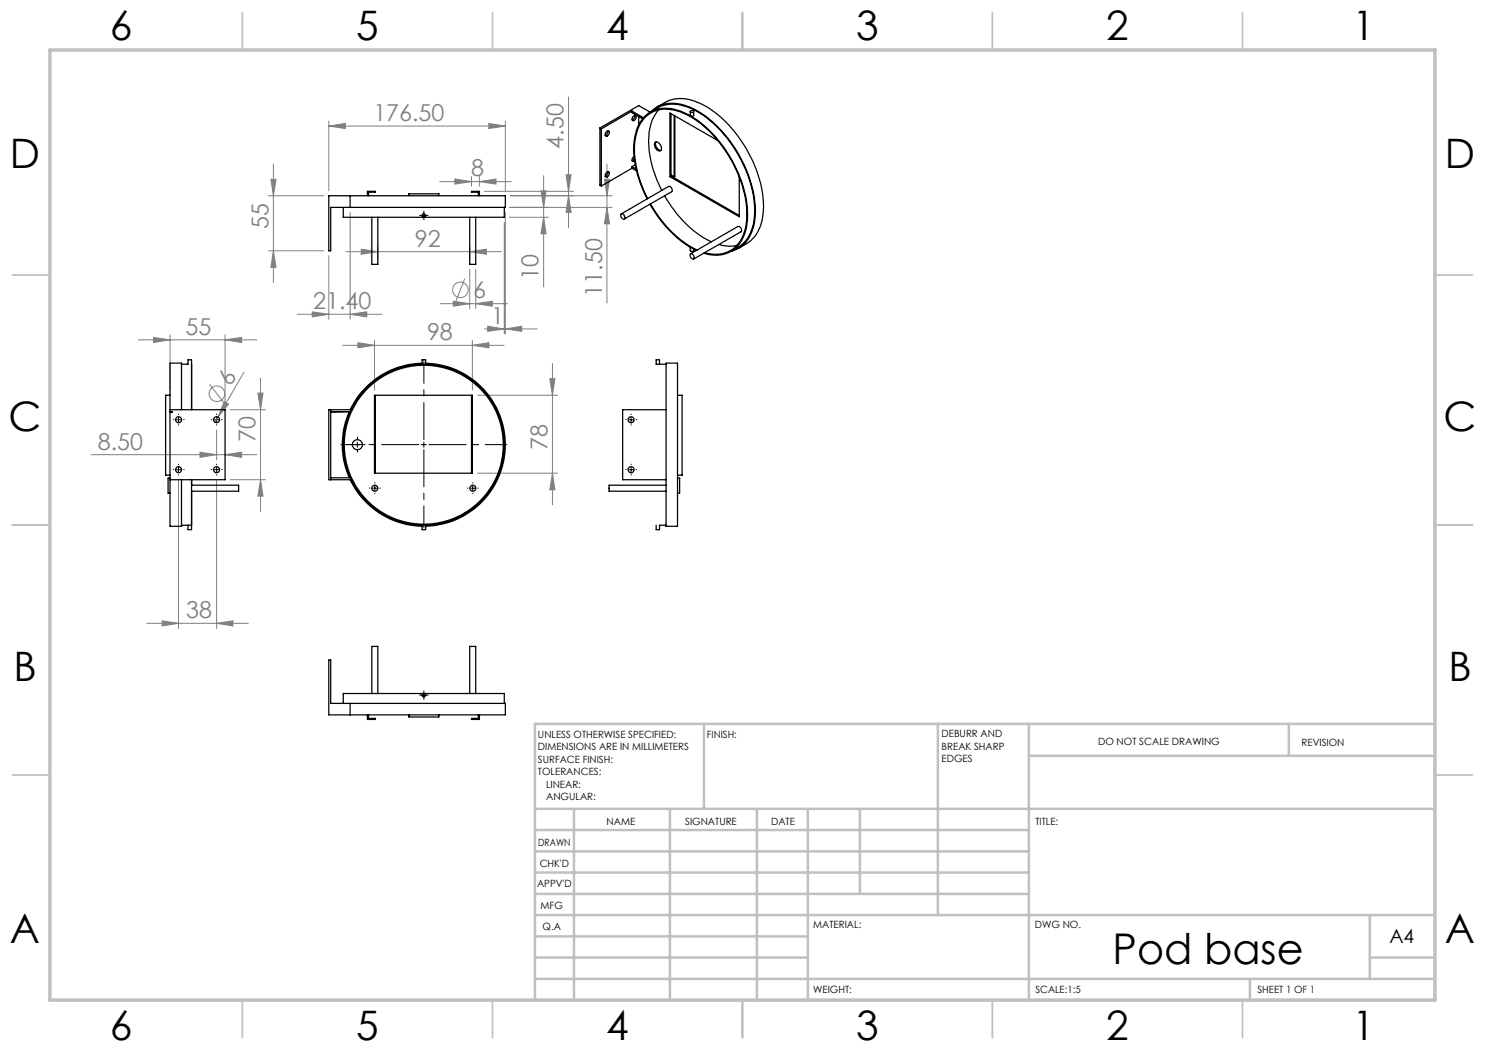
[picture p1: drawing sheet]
<svg xmlns="http://www.w3.org/2000/svg" width="297mm" height="210mm" viewBox="0 0 297 210" stroke-linecap="round" stroke-linejoin="round" font-family="sans-serif">
<g fill="none" stroke="#808080" stroke-width=".2">
<path d="M113.7 19.4v26.1M53.7 39.1h11.1M54.2 35.9h1l-.5 3.2zM54.7 32.8v23.7M65.8 25.2l3.3-.5v1zM65.8 24.2v14M65.8 25.2h35.3M87.9 36.3h14.3M91 35.8l3.3 .5-3.3 .5zM94.3 35.3v1.9M95.9 36.3l3.3-.5v1zM95.9 35.3v1.9"/>
<path d="M96.9 38.3h17.8M97.8 24.7l3.3 .5-3.3 .5zM101.1 24.2v14M108.2 38.2h1l-.5 3.3zM108.7 35.1v22.3M113.2 35h1l-.5 3.3zM113.7 39.1l.5 3.4h-1zM120.9 35.9h1l-.5 3.2zM121.4 32.8v27.8M122.4 39.1h-20.3M53.7 50.2h11.1M54.7 50.2l.5 3.3h-1z"/>
<path d="M65.8 51.1v12.7M69.2 50.3h31.1M70 42.5v21.3M72.2 49.8l3.4 .5-3.4 .6zM75.6 49.3v2.5M93 55.7l-1.8 4.5M93.9 50.3l3.4-.5v1.1zM93.9 49.3v2.5M93.9 53.9v7.8M95.1 53.9v7.8M100.9 44.5v22.3M101.1 42.5v24.3"/>
<path d="M101.8 43.5h7.9M101.8 41.5h20.6M108.7 43.5l.5 3.3h-1zM121.4 41.5l.5 3.3h-1zM27.7 68h23.7M30.7 67.5l3.3 .5-3.3 .5zM34 67v11M41.9 76.9l3 3.7M45 68l3.3-.5v1zM45 67v14M48.8 74.4l-5.2 9M51.6 78.6h1l-.5 3.3z"/>
<path d="M52.1 75.6v26.7M59.4 62.9h17M62.4 62.4l3.4 .5-3.4 .5zM68.5 69.1h32.3M70 62.9l3.3-.5v1zM71.6 68.5l3.3 .6-3.3 .5zM74.9 68v10M88.1 60.7h13.4M90.7 60.2l3.2 .5-3.2 .5zM94.5 69.1l3.3-.6v1.1zM94.5 68v10M95.1 60.7l3.4-.5v1z"/>
<path d="M95.5 79h16M96.9 65.8h10.5M97.5 65.3l3.4 .5-3.4 .5zM101.1 65.8l3.3-.5v1zM110 75.7h1l-.5 3.3zM110.5 72.7v28.3M18.2 90.9h33.2M35.7 96.1v29.6M40 90.4l3.3 .5-3.3 .6zM43.3 86v6M43.3 96.1v29.6M43.6 83.4l-.6 1"/>
<path d="M44.8 80.3l.9 .5-2.1 2.6zM45 90.9l3.3-.5v1.1zM46 81.9h7.1M46 95.9h7.1M52.1 95.9l.5 3.3h-1zM95.5 94.6h16M110.5 94.6l.5 3.4h-1zM29.4 124.7h20.3M32.4 124.2l3.3 .5-3.3 .5zM43.3 124.7l3.3-.5v1z"/>
<circle cx="92.1" cy="58" r="1.56"/>
<circle cx="43.4" cy="78.7" r="1.55"/>
</g>
<g fill="none" stroke="#000" stroke-width=".2" stroke-dasharray="15.2 1.3 1.3 1.3">
<path d="M84.3 43.1h-.4M84.8 42.6v-.4M84.8 43.6v.3M85.3 43.1h.3M34.7 93.9h-.1M34.7 83.9h-.1M35.7 92.9v-.1M35.7 94.9v.1M35.7 82.9v-.1M35.7 84.9v.1M36.7 93.9h.1M36.7 83.9h.1"/>
<path d="M42.3 83.9h-.1M42.3 93.9h-.1M43.3 82.9v-.1M43.3 84.9v.1M43.3 92.9v-.1M43.3 94.9v.1M44.3 83.9h.1M44.3 93.9h.1M70.5 88.9h-.5M71.5 87.9v-.5M71.5 89.9v.5M72.5 88.9h.5"/>
<path d="M74 97.6h-.1M75 96.6v-.1M75 98.6v.1M76 97.6h.1M93.6 97.6h-.1M94.6 96.6v-.1M94.6 98.6v.1M95.6 97.6h.1M125.2 83.9h-.1M125.2 93.9h-.1M126.2 82.9v-.1M126.2 84.9v.1"/>
<path d="M126.2 92.9v-.1M126.2 94.9v.1M127.2 83.9h.1M127.2 93.9h.1M84.3 139h-.4M84.8 138.5v-.3M84.8 139.5v.4M85.3 139h.3"/>
</g>
<path d="M83.8 88.9h-15.6M84.8 87.9v-15.6M84.8 89.9v15.6M85.8 88.9h15.6" fill="none" stroke="#000" stroke-width=".2" stroke-dasharray="15.2 1.3 1.3 1.3" stroke-dashoffset="7.8"/>
<g fill="none" stroke="#000" stroke-width=".2">
<path d="M84.2 43.1h1.1M84.8 42.6v1M35.2 84h1M35.2 93.9h1M35.7 83.5v.9M35.7 93.4v1M42.8 84h1M42.8 93.9h1M43.3 83.5v.9M43.3 93.4v1M71 88.9h1M71.5 88.4v1.1"/>
<path d="M74.5 97.6h1M75 97.1v1M84.2 88.9h1.1M84.8 88.4v1.1M94.1 97.6h1M94.5 97.1v1M125.7 84h1M125.7 93.9h1M126.2 83.5v.9M126.2 93.4v1M84.2 139.1h1.1M84.8 138.5v1.1"/>
</g>
<g fill="none" stroke="#c0c0c0" stroke-width=".35">
<path d="M48.5 2.5v7.5M98.5 2.5v7.5M148.5 2.5v7.5M198.5 2.5v7.5M248.5 2.5v7.5M2.5 55h7.5M287 55h7.5M2.5 105h7.5M287 105h7.5M2.5 155h7.5M287 155h7.5M48.5 200v7.5"/>
<path d="M98.5 200v7.5M148.5 200v7.5M198.5 200v7.5M248.5 200v7.5"/>
</g>
<g fill="none" stroke="#c0c0c0" stroke-width=".5">
<path d="M140.8 144.8v17M187.6 144.8v38.2M205.8 144.8v55.2M205.8 151.2h81.2M257.8 144.8v6.4M287 144.8h-180v55.2M107 161.8h180M107 178.8h98.8M107 174.5h98.8M107 170.3h98.8M107 166h98.8M114.8 161.8v38.2"/>
<path d="M134 161.8v38.2M151.4 161.8v38.2M161.6 161.8v38.2M172 161.8v17M107 195.8h180M107 191.5h54.6M107 187.3h54.6M107 183h180M250 195.8v4.2M274 191.5h13M274 183v12.8"/>
</g>
<path d="M10 10h277v190h-277z" fill="none" stroke="#c0c0c0" stroke-width=".7"/>
<g fill="#808080">
<path d="M44.8 80.3l.9 .5-2.1 2.6z"/>
<path d="M97.8 24.7l3.3 .5-3.3 .5zM65.8 25.2l3.3-.5v1z"/>
<path d="M70 62.9l3.3-.5v1zM62.4 62.4l3.4 .5-3.4 .5z"/>
<path d="M43.3 124.7l3.3-.5v1zM32.4 124.2l3.3 .5-3.3 .5zM45 68l3.3-.5v1zM30.7 67.5l3.3 .5-3.3 .5zM101.1 65.8l3.3-.5v1zM97.5 65.3l3.4 .5-3.4 .5zM95.1 60.7l3.4-.5v1zM90.7 60.2l3.2 .5-3.2 .5z"/>
<path d="M40 90.4l3.3 .5-3.3 .6zM45 90.9l3.3-.5v1.1zM91 35.8l3.3 .5-3.3 .5zM95.9 36.3l3.3-.5v1zM72.2 49.8l3.4 .5-3.4 .6zM93.9 50.3l3.4-.5v1.1z"/>
<path d="M94.5 69.1l3.3-.6v1.1zM71.6 68.5l3.3 .6-3.3 .5z"/>
<path d="M54.7 50.2l.5 3.3h-1zM54.2 35.9h1l-.5 3.2z"/>
<path d="M108.7 43.5l.5 3.3h-1zM108.2 38.2h1l-.5 3.3zM121.4 41.5l.5 3.3h-1zM120.9 35.9h1l-.5 3.2z"/>
<path d="M110.5 94.6l.5 3.4h-1zM110 75.7h1l-.5 3.3z"/>
<path d="M51.6 78.6h1l-.5 3.3zM52.1 95.9l.5 3.3h-1zM113.2 35h1l-.5 3.3zM113.7 39.1l.5 3.4h-1z"/>
</g>
<g fill="none" stroke="#000" stroke-width=".25">
<path d="M70 39.1h31.1v2.4h-31.1M70 39.1h-4.2v11.1h.3v-8.7h3.9M70 39.1v2.4M73.5 39.1v-.8h1.6v.1h-1.4v.7M81.8 39.1v-.3h6v.3M95.7 39.1v-.7h-1.4v-.1h1.6v.8M120 25.6l.3 .2M120 25.6v11.4l.3 .2M120.3 25.8v11.4M121.3 26.3a.35 .35 0 0 1 .5-.1 .35 .35 0 0 1 0 .6 .47 .47 0 0 1-.3 .4 .47 .47 0 0 1-.5-.1zM121.3 34.5a.34 .34 0 0 1 .5-.1 .34 .34 0 0 1 0 .5 .4 .4 0 0 1-.3 .5 .4 .4 0 0 1-.5-.4zM121.6 26.2l-.2 .6-.4 .3"/>
<path d="M121.6 34.4l-.2 .6-.4 .3M126.4 33.3l.8 .5M126.4 22.2v.3l2.1 1.3M126.4 33.3v.3M126.4 22.2l2.3 1.4M126.4 33.6l.9 .6M126.4 22.2l-6.1 3.6M126.4 33.6l-6.1 3.6M126.6 23.3a.39 .39 0 0 1 .6-.2 .39 .39 0 0 1-.1 .7 .38 .38 0 0 1-.5 .3 .38 .38 0 0 1-.1-.6zM126.8 31.3a.52 .52 0 0 0-.4 .5 .52 .52 0 0 0 .3 .5l.2-.1M126.9 31.7l-.5 .5M127 23.1a.9 .9 0 0 1-.6 .9"/>
<path d="M127.1 32.9l-.7 .4M127.7 23.3v1.7M129.4 39.8a19.9 19.9 0 0 1-2.3-12.9 6.2 6.2 0 0 1 8.6-4.8 21.3 21.3 0 0 1 11.1 10.8 19.8 19.8 0 0 1 2.4 12.9 6.1 6.1 0 0 1-6.1 5.2l-2.4-.3M129.5 39.7a19.6 19.6 0 0 1-2.3-12.7 6 6 0 0 1 8.1-4.9 18.7 18.7 0 0 1 9.9 8.2 22.3 22.3 0 0 1 4.1 14.3 6.5 6.5 0 0 1-4.9 6.2 7.9 7.9 0 0 1-3.5-.3M130 22.4l-2.3-1.3-7.7 4.5M130.1 22.4l1.4-.8a7.5 7.5 0 0 1 7.2 .4 23.6 23.6 0 0 1 10.5 12.1 17.8 17.8 0 0 1 1.1 11.9 6.2 6.2 0 0 1-2.7 3.5l-1.4 .8M130.2 22.3a6.6 6.6 0 0 1 7.6-.9 23 23 0 0 1 10.9 11.4 19.1 19.1 0 0 1 1.9 12.8 6.1 6.1 0 0 1-4.3 4.6M131 28.5a1.11 1.11 0 0 1 1.1 .5 1.11 1.11 0 0 1 0 1.2 1.18 1.18 0 0 1-1.1-1.7zM131.2 28.4a1.28 1.28 0 0 0 1 1.7M131.4 21.4l1.6-.9a7.7 7.7 0 0 1 7.5 .4 25.2 25.2 0 0 1 11.4 15 14.2 14.2 0 0 1-.4 10.6l-.5 .8-1 1-2.3 1.4M131.7 22a10.4 10.4 0 0 0-1.9 8.1 23.8 23.8 0 0 0 2.6 8M132.9 39.1a22 22 0 0 0 9.4 9.3"/>
<path d="M134 35.3l13.8 8v-7.9M134.2 35.2l-.2 .1M134.2 35.2l13.6 7.9M134.2 22.7v12.5M134.2 35l.6 .3M134.8 23.1v12.2M135 23.2v12.1h-.2M138 22.3l.1 .8a.41 .41 0 0 0 .6 0v-.8M138.1 22.2a.31 .31 0 0 1 .4-.1 .31 .31 0 0 1 .1 .4 .3 .3 0 0 1-.4 0 .3 .3 0 0 1-.1-.3zM143.6 28.1l-9.6-5.5v12.7M68.7 41.5v2h32.2v-2M74.4 43.5v9.4h1.2v-9.4"/>
<path d="M93.9 43.5v9.4h1.2v-9.4M124.2 42.8a.64 .64 0 0 1 .7 .3 .64 .64 0 0 1-.1 .7 .76 .76 0 0 1-.6-1zM124.2 42.8l9.5-5.5a.72 .72 0 0 1 .6 1l-9.5 5.5M130 40.8a22.5 22.5 0 0 0 9.3 9.3M130.1 40.8a21.8 21.8 0 0 0 9.4 9.2M138 49.5v.6a.42 .42 0 0 0 .7 0v-.3M138.1 50.8a.62 .62 0 0 1 .6 .3 .62 .62 0 0 1-.1 .7 .75 .75 0 0 1-.5-1zM138.1 50.8l9.5-5.5a.72 .72 0 0 1 .6 1l-9.5 5.5M143.8 48.9a6.9 6.9 0 0 0 3.6 .2M34 79h-.9v16h.9M36.3 72.8h1.3v-.8h.7v.8M38.3 72.8v9.1z"/>
<path d="M74.9 79h19.6v15.6h-19.6zM75.1 79v15.6M84.4 72.8v-.8h.7v.8M84.4 72.7a16.3 16.3 0 0 0-14.4 9.2h-4.2v14h4.2a16.3 16.3 0 0 0 14.4 9.3M85.1 72.7a16.3 16.3 0 0 1 16 16.2 16.3 16.3 0 0 1-16 16.3M94.3 79v15.6M131.2 72h.7v.8h-.7zM131.9 72.8h1.3M133.2 72.6h2.3v32.7h-2.3zM135.5 79h.9v16h-.9M34 82.3h.1M34 81.9v-9.3h2.3v9.3"/>
<path d="M34 95.9v9.4h2.3v-9.4M34 95.6h-.4v3h.4M34 81.9h11v14h-11M34 82.3h.4l-.4 .1M34 81.9v14M38.3 95.9v1.1h9.4v1.2h-9.4v6.8zM66.1 81.9v14M66.1 82.3h3.8M69.9 82.3a16.6 16.6 0 0 0 0 13.3h-3.8M69.9 82.3l-3.8 .1M133.2 97h-11.4v1.2h11.4M133.2 81.9h-8.7v14h8.7"/>
<path d="M135.5 95.6h.4v3h-.4M36.3 105h1.3M37.6 105h.7v.9h-.7zM84.4 105v.9h.7v-.9M131.2 105v.9h.7v-.9h1.3M74.4 138.7v-9.4h1.2v9.4M93.9 138.7v-9.4h1.2v9.4M68.7 140.7v-2h32.2v2M70 140.7h31.1v2.3h-31.1M70 140.7h-3.9v-8.7h-.3v11h4.2M70 140.7v2.3M73.5 143v.9h1.6v-.2h-1.4v-.7"/>
<path d="M81.8 143v.4h6v-.4M95.7 143v.7h-1.4v.2h1.6v-.9"/>
<circle cx="84.8" cy="43.1" r=".36"/>
<circle cx="35.7" cy="83.9" r=".6"/>
<circle cx="35.7" cy="93.9" r=".59"/>
<circle cx="43.3" cy="83.9" r=".61"/>
<circle cx="43.3" cy="93.9" r=".6"/>
<circle cx="71.5" cy="88.9" r="1"/>
<circle cx="75" cy="97.7" r=".6"/>
<circle cx="84.8" cy="88.9" r="15.9"/>
<circle cx="84.8" cy="88.9" r="16.1"/>
<circle cx="94.6" cy="97.6" r=".59"/>
<circle cx="126.2" cy="83.9" r=".61"/>
<circle cx="126.2" cy="93.9" r=".61"/>
<circle cx="84.8" cy="139.1" r=".35"/>
</g>
<text font-size="8.5" x="222.5" y="192.7">Pod base</text>
<g font-size="8.1">
<text x="22" y="8">6</text>
<text x="71.2" y="8">5</text>
<text x="121.2" y="8">4</text>
<text x="171.3" y="8">3</text>
<text x="221.3" y="8">2</text>
<text x="270.5" y="8">1</text>
<text x="2" y="33.6">D</text>
<text x="289" y="33.6">D</text>
<text x="1.7" y="86.1">C</text>
<text x="288.7" y="86.1">C</text>
<text x="2.7" y="136.1">B</text>
<text x="289.7" y="136.1">B</text>
<text x="2" y="188.6">A</text>
<text x="289" y="188.6">A</text>
<text x="22" y="208">6</text>
<text x="71.2" y="208">5</text>
<text x="121.2" y="208">4</text>
<text x="171.3" y="208">3</text>
<text x="221.3" y="208">2</text>
<text x="270.5" y="208">1</text>
</g>
<g font-size="4.7" fill="#808080">
<text x="74.7" y="24.2">176.50</text>
<text x="112.7" y="29.7" transform="rotate(-90 112.7 29.7)">4.50</text>
<text x="94.2" y="35.3">8</text>
<text x="53.7" y="45.7" transform="rotate(-90 53.7 45.7)">55</text>
<text x="82.9" y="49.3">92</text>
<text x="94.7" y="59.7">6</text>
<text x="107.7" y="56.1" transform="rotate(-90 107.7 56.1)">10</text>
<text x="120.4" y="59.3" transform="rotate(-90 120.4 59.3)">11.50</text>
<text x="62.7" y="61.8">21.40</text>
<text x="98.2" y="64.7">1</text>
<text x="37.1" y="66.9">55</text>
<text x="85.4" y="68">98</text>
<text x="46.2" y="77.4" transform="rotate(-60 46.2 77.4)">6</text>
<text x="19.6" y="89.9">8.50</text>
<text x="51.1" y="88.5" transform="rotate(-90 51.1 88.5)">70</text>
<text x="109.5" y="90.1" transform="rotate(-90 109.5 90.1)">78</text>
<text x="37.2" y="123.6">38</text>
</g>
<text font-size="3.9" x="277.9" y="188.5">A4</text>
<g font-size="2">
<text x="107.6" y="147.6">UNLESS OTHERWISE SPECIFIED:</text>
<text x="141.4" y="147.6">FINISH:</text>
<text x="188.3" y="147.5">DEBURR AND</text>
<text x="188.3" y="150">BREAK SHARP</text>
<text x="219.6" y="149">DO NOT SCALE DRAWING</text>
<text x="260.3" y="149.2">REVISION</text>
<text x="107.6" y="150.1">DIMENSIONS ARE IN MILLIMETERS</text>
<text x="107.6" y="152.6">SURFACE FINISH:</text>
<text x="107.6" y="155.1">TOLERANCES:</text>
<text x="188.3" y="152.5">EDGES</text>
<text x="109.2" y="157.6">LINEAR:</text>
<text x="109.2" y="160.1">ANGULAR:</text>
<text x="121.3" y="165">NAME</text>
<text x="137" y="164.9">SIGNATURE</text>
<text x="154.2" y="164.9">DATE</text>
<text x="207.1" y="164.9">TITLE:</text>
<text x="107.6" y="169.1">DRAWN</text>
<text x="107.9" y="173.3">CHK'D</text>
<text x="107.4" y="177.4">APPV'D</text>
<text x="108.1" y="181.8">MFG</text>
<text x="108.5" y="186">Q.A</text>
<text x="162.6" y="185.5">MATERIAL:</text>
<text x="207" y="185.5">DWG NO.</text>
<text x="162.6" y="198.5">WEIGHT:</text>
<text x="207.1" y="198.6">SCALE:1:5</text>
<text x="251.5" y="198.6">SHEET 1 OF 1</text>
</g>
</svg>
